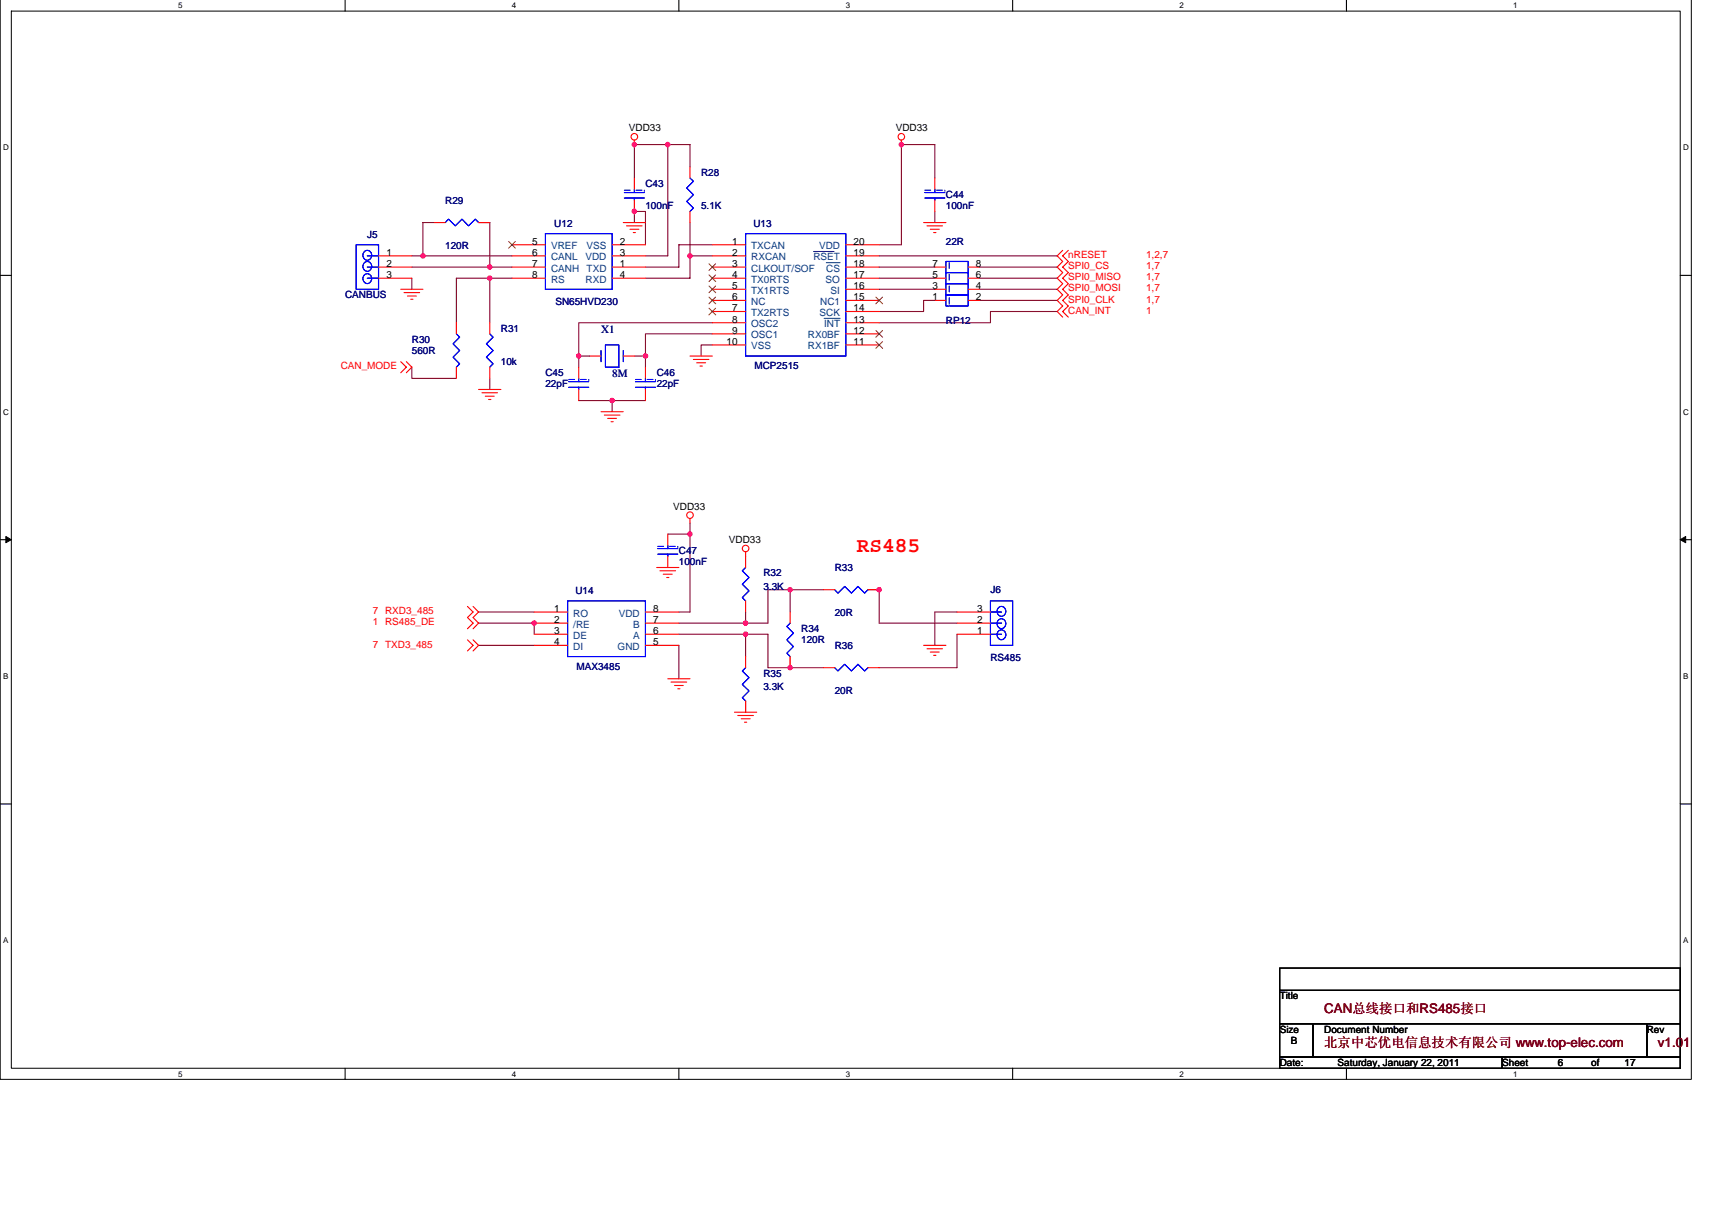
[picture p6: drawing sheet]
<svg xmlns="http://www.w3.org/2000/svg" width="297mm" height="210mm" viewBox="0 0 297 210" stroke-linecap="round" stroke-linejoin="round" font-family="sans-serif">
<path d="M0 0v187.2h293.5v-187.2M2 1.9h289.5v183.4h-289.5z" fill="none" stroke="#000" stroke-width=".17"/>
<g fill="#fff">
<path d="M30.9 .2h.8v1.6h-.8z"/>
<path d="M30.9 185.5h.8v1.6h-.8z"/>
</g>
<path d="M59.9 0v1.9M59.9 185.3v1.9" fill="none" stroke="#000" stroke-width=".19"/>
<g fill="#fff">
<path d="M88.8 .2h.8v1.6h-.8z"/>
<path d="M88.8 185.5h.8v1.6h-.8z"/>
</g>
<path d="M117.8 0v1.9M117.8 185.3v1.9" fill="none" stroke="#000" stroke-width=".19"/>
<g fill="#fff">
<path d="M146.7 .2h.8v1.6h-.8z"/>
<path d="M146.7 185.5h.8v1.6h-.8z"/>
</g>
<path d="M175.7 0v1.9M175.7 185.3v1.9" fill="none" stroke="#000" stroke-width=".19"/>
<g fill="#fff">
<path d="M204.7 .2h.7v1.6h-.7z"/>
<path d="M204.7 185.5h.7v1.6h-.7z"/>
</g>
<path d="M233.6 0v1.9M233.6 185.3v1.9" fill="none" stroke="#000" stroke-width=".19"/>
<g fill="#fff">
<path d="M262.6 .2h.7v1.6h-.7z"/>
<path d="M262.6 185.5h.7v1.6h-.7z"/>
<path d="M.5 24.8h1v1.6h-1z"/>
<path d="M292 24.8h1v1.6h-1z"/>
<path d="M.5 70.7h1v1.5h-1z"/>
<path d="M292 70.7h1v1.5h-1z"/>
</g>
<path d="M0 47.8h2M291.5 47.8h2" fill="none" stroke="#000" stroke-width=".19"/>
<g fill="#fff">
<path d="M.5 116.5h.9v1.6h-.9z"/>
<path d="M292 116.5h.9v1.6h-.9z"/>
</g>
<path d="M0 93.6h2M291.5 93.6h2" fill="none" stroke="#000" stroke-width=".19"/>
<path d="M1 93.1l1 .5-1 .5zM291.5 93.6l1-.5v1z" fill="#000" stroke="#000" stroke-width=".17"/>
<g fill="#fff">
<path d="M.5 162.4h.9v1.5h-.9z"/>
<path d="M292 162.4h.9v1.5h-.9z"/>
</g>
<path d="M0 139.5h2M291.5 139.5h2M222 167.9h69.5v3.9h-69.5zM222 171.8h69.5v5.8h-69.5zM222 177.6h5.8v5.8h-5.8zM227.8 177.6h57.9v5.8h-57.9zM285.7 177.6h5.8v5.8h-5.8zM222 183.4h38.6v1.9h-38.6zM260.6 183.4h30.9v1.9h-30.9z" fill="none" stroke="#000" stroke-width=".19"/>
<g fill="none" stroke="#800040" stroke-width=".19">
<path d="M75.3 38.6h-1.9v5.8M83 38.6h2v7.7M110.1 38.6v-1.9h1.9v5.8M115.9 25.1v19.3h-3.9M119.7 29v-3.9h-9.6v5.8M119.7 38.6v9.7h-7.7M162.2 30.9v-5.8h-5.8v17.4h-3.9M162.2 36.7v1.9M71.5 44.4h17.3M71.5 46.3h17.3M71.5 48.3v1.9M85 48.3v7.7"/>
<path d="M88.8 48.3h-9.6v7.7M119.7 44.4h3.9M123.6 57.9h-11.6v3.9M123.6 56h-23.2v5.8M123.6 59.8h-2v2M123.6 42.5h-5.8v3.8h-5.8M152.5 44.4h30.9M152.5 46.3h9.7M152.5 48.3h9.7M152.5 50.2h9.7M162.2 52.1h-2v1.9h-7.7M169.9 46.3h13.5"/>
<path d="M169.9 48.3h13.5M169.9 50.2h13.5M169.9 52.1h13.5M183.4 54h-11.6v2h-19.3M71.5 63.7v1.9h7.7M85 65.6v2M100.4 69.5h5.8v1.9M100.4 61.8v1.9M100.4 61.8h1.9M106.2 69.5h5.8M110.1 61.8h1.9M112 61.8v1.9"/>
<path d="M119.7 90.7v1.9h-3.8M119.7 92.6v13.6h-1.9M83 108.1h9.7v1.9M83 106.2h9.7M83 112h9.7M117.8 110h15.4v5.8h9.7M117.8 112v5.8M129.4 106.2v1.9M129.4 110v3.9M137.1 102.3v3.9M137.1 113.9v1.9M142.9 102.3h-9.7v5.8h-15.4"/>
<path d="M150.6 102.3h1.9v5.8h13.5M166 106.2h-3.8v5.8M166 110v5.8h-13.5M129.4 121.6v1.9"/>
</g>
<g fill="#f0f" stroke="#f0f" stroke-width=".19">
<circle cx="92.7" cy="108.1" r=".38"/>
<circle cx="129.4" cy="110" r=".38"/>
<circle cx="129.4" cy="108.1" r=".38"/>
<circle cx="137.1" cy="102.3" r=".38"/>
<circle cx="137.1" cy="115.8" r=".38"/>
<circle cx="119.7" cy="92.6" r=".38"/>
<circle cx="100.4" cy="61.8" r=".38"/>
<circle cx="106.2" cy="69.5" r=".38"/>
<circle cx="156.4" cy="25.1" r=".38"/>
<circle cx="73.4" cy="44.4" r=".38"/>
<circle cx="85" cy="46.3" r=".38"/>
<circle cx="85" cy="48.2" r=".38"/>
<circle cx="110" cy="25.1" r=".38"/>
<circle cx="115.8" cy="25.1" r=".38"/>
<circle cx="110" cy="36.7" r=".38"/>
<circle cx="112" cy="61.8" r=".38"/>
<circle cx="119.7" cy="44.4" r=".38"/>
<circle cx="152.5" cy="102.3" r=".38"/>
</g>
<g fill="none" stroke="#f00" stroke-width=".19">
<path d="M75.3 38.6h2M83 38.6h2M108.1 38.6h3.9M108.7 39.2h2.7M109.3 39.8h1.5M110.1 24.3v.8M110.1 30.9v1.9M110.1 34.7v2M119.7 29v1.9M119.7 36.7v1.9M156.4 24.3v.8M160.2 38.6h3.9"/>
<path d="M160.8 39.2h2.7M161.4 39.8h1.6M162.2 30.9v1.9M162.2 34.7v2M65.7 48.3h5.8M65.7 46.3h5.8M65.7 44.4h5.8M69.5 50.2h3.9M70.1 50.8h2.7M70.7 51.4h1.5M71.3 51.9h.3M79.2 56v1.9"/>
<path d="M85 56v1.9M88.8 48.3h5.8M88.8 46.3h5.8M88.8 42.5h5.8M88.8 44.4h5.8M106.2 48.3h5.8M106.2 46.3h5.8M106.2 42.5h5.8M106.2 44.4h5.8M109.9 40.3h.4M123.6 50.2h5.8M123.6 52.1h5.8"/>
<path d="M123.6 48.3h5.8M123.6 46.3h5.8M123.6 42.5h5.8M123.6 44.4h5.8M123.6 54h5.8M123.6 56h5.8M123.6 57.9h5.8M123.6 59.8h5.8M146.7 50.2h5.8M146.7 52.1h5.8M146.7 48.3h5.8M146.7 46.3h5.8"/>
<path d="M146.7 42.5h5.8M146.7 44.4h5.8M146.7 54h5.8M146.7 56h5.8M146.7 57.9h5.8M146.7 59.8h5.8M162 40.3h.4M162.2 50.2h1.9M162.2 52.1h1.9M162.2 48.3h1.9M162.2 46.3h1.9M168 50.2h1.9"/>
<path d="M168 52.1h1.9M168 48.3h1.9M168 46.3h1.9M184.4 43.4l-1 1 1 1-1 .9 1 1-1 1 1 .9-1 1 1 1-1 .9 1 1-1 .9 1 1M185.4 43.4l-1 1 1 1-1 .9 1 1-1 1 1 .9-1 1 1 1-1 .9 1 1-1 .9 1 1M69.5 62.7l1 1-1 1M70.5 62.7l1 1-1 1M79.2 63.7v1.9M83 67.6h3.9M83.6 68.1h2.7M84.2 68.7h1.5M84.8 69.3h.4"/>
<path d="M85 63.7v1.9M100.4 63.7v1.9M100.4 67.6v1.9M102.3 61.8h2M104.3 71.4h3.8M104.9 72h2.7M105.4 72.6h1.6M106 73.2h.4M108.1 61.8h2M112 63.7v1.9M112 67.6v1.9M119.7 61.8h3.9"/>
<path d="M120.3 62.4h2.7M120.9 62.9h1.5M121.5 63.5h.4M113.9 98.4h3.9M114.5 99h2.7M115.1 99.6h1.5M115.9 92.6v2M115.9 96.5v1.9M119.7 90v.7M129.4 95.7v2.7M81.1 111l1 1-1 .9M81.1 105.2l1 1-1 .9 1 1-1 1"/>
<path d="M82.1 111l.9 1-.9 .9M82.1 105.2l.9 1-.9 .9 .9 1-.9 1M92.7 112h5.8M92.7 110h5.8M92.7 108.1h5.8M92.7 106.2h5.8M112 112h5.8M112 110h5.8M112 108.1h5.8M112 106.2h5.8M115.7 100.2h.4M115.9 117.8h3.8"/>
<path d="M116.4 118.3h2.7M117 118.9h1.6M117.6 119.5h.4M129.4 104.2v2M129.4 113.9v1.9M137.1 106.2v1.9M137.1 113.9v1.9M142.9 115.8h1.9M142.9 102.3h1.9M150.6 115.8h1.9M150.6 102.3h1.9M160.2 112h3.9"/>
<path d="M160.8 112.5h2.7M161.4 113.1h1.6M162 113.7h.4M166 110h5.8M166 108.1h5.8M166 106.2h5.8M127.4 123.5h3.9M128 124.1h2.7M128.6 124.7h1.6M129.2 125.3h.4M129.4 121.6v1.9"/>
<circle cx="110.1" cy="23.7" r=".57"/>
<circle cx="156.4" cy="23.7" r=".57"/>
<circle cx="119.7" cy="89.4" r=".57"/>
<circle cx="129.4" cy="95.2" r=".57"/>
</g>
<g fill="none" stroke="#00f" stroke-width=".19">
<path d="M77.3 38.6l.5-.6 1.2 1.2 1.2-1.2 1.1 1.2 1.2-1.2 .5 .6M108.3 33.4h3.5M108.3 34.4h3.5M110.1 32.8v.6M110.1 34.4v.3M119.7 30.9l.6 .6-1.2 1.1 1.2 1.2-1.2 1.1 1.2 1.2-.6 .6M160.5 33.4h3.4M160.5 34.4h3.4M162.2 32.8v.6M162.2 34.4v.3M61.8 42.5h3.9v7.7h-3.9zM63.7 44.4h2"/>
<path d="M63.7 46.3h2M63.7 48.3h2M79.2 57.9l.6 .6-1.2 1.1 1.2 1.2-1.2 1.2 1.2 1.1-.6 .6M85 57.9l.6 .6-1.2 1.1 1.2 1.2-1.2 1.2 1.2 1.1-.6 .6M94.6 40.5h11.6v9.7h-11.6zM105 59.8h2.4v3.9h-2.4zM129.4 40.5h17.3v21.3h-17.3zM164.1 49.2h3.9v2h-3.9zM164.1 47.3h3.9v1.9h-3.9zM164.1 45.4h3.9v1.9h-3.9zM164.1 51.2h3.9v1.9h-3.9zM98.7 66.2h3.4"/>
<path d="M98.7 67.2h3.4M100.4 65.6v.6M100.4 67.2v.4M104.3 60.8v1.9M108.1 60.8v1.9M110.3 66.2h3.4M110.3 67.2h3.4M112 65.6v.6M112 67.2v.4M114.1 95.2h3.5M114.1 96.1h3.5M115.9 94.6v.6"/>
<path d="M115.9 96.1v.4M129.4 98.4l-.6 .6 1.2 1.2-1.2 1.1 1.2 1.2-1.2 1.2 .6 .5M98.5 104.2h13.5v9.7h-13.5zM129.4 115.8l-.6 .6 1.2 1.2-1.2 1.1 1.2 1.2-1.2 1.1 .6 .6M137.1 108.1l-.6 .6 1.2 1.1-1.2 1.2 1.2 1.2-1.2 1.1 .6 .6M144.8 115.8l.6 .6 1.2-1.2 1.1 1.2 1.2-1.2 1.1 1.2 .6-.6M144.8 102.3l.6 .6 1.2-1.2 1.1 1.2 1.2-1.2 1.1 1.2 .6-.6M171.8 104.2h3.9v7.8h-3.9zM171.8 110h2M171.8 108.1h2M171.8 106.2h2"/>
<circle cx="63.7" cy="46.2" r=".8"/>
<circle cx="63.7" cy="48.3" r=".8"/>
<circle cx="63.7" cy="44.3" r=".8"/>
<circle cx="173.7" cy="106" r=".8"/>
<circle cx="173.7" cy="110.1" r=".8"/>
<circle cx="173.7" cy="108.2" r=".8"/>
</g>
<path d="M108.3 33h3.5M111.8 33h.1M160.5 33h3.4M163.9 33h.1M164.7 45.6v7.3M164.7 52.9h.1M98.7 65.8h3.4M102.1 65.8h.1M110.3 65.8h3.4M113.7 65.8h.1M114.1 94.8h3.5M117.6 94.8h.1" fill="none" stroke="#fff" stroke-width=".17" stroke-dasharray="1 1 1 1 1 1 1 1"/>
<path d="M108.3 33h3.5M111.8 33h.1M160.5 33h3.4M163.9 33h.1M164.7 45.6v7.3M164.7 52.9h.1M98.7 65.8h3.4M102.1 65.8h.1M110.3 65.8h3.4M113.7 65.8h.1M114.1 94.8h3.5M117.6 94.8h.1" fill="none" stroke="#00f" stroke-width=".17" stroke-dasharray="1 1 1 1 1 1 1 1"/>
<g fill="none" stroke="#804000" stroke-width=".17">
<path d="M88.3 41.9l1.1 1.2M89.4 41.9l-1.2 1.2M123 45.8l1.2 1.1M123 47.7l1.2 1.2M123 49.6l1.2 1.2M123 51.5l1.2 1.2M123 53.5l1.2 1.1M124.2 45.8l-1.2 1.1M124.2 47.7l-1.2 1.2M124.2 49.6l-1.2 1.2M124.2 51.5l-1.2 1.2M124.2 53.5l-1.2 1.1"/>
<path d="M152 59.3l1.1 1.1M152 57.3l1.1 1.2M152 51.5l1.1 1.2M153.1 59.3l-1.1 1.1M153.1 57.3l-1.1 1.2M153.1 51.5l-1.1 1.2"/>
</g>
<path d="M141.1 43.6h3.6M143 55.2h2.8M143.4 45.6h2.4" fill="none" stroke="#004080" stroke-width=".17"/>
<text font-size="3.7" fill="#f00" x="148.7" y="95.7">RS485</text>
<g font-size="2.3" fill="#800000">
<text x="229.8" y="175.8">CAN总线接口和RS485接口</text>
<text x="229.8" y="181.6">北京中芯优电信息技术有限公司 www.top-elec.com</text>
<text x="287.7" y="181.6">v1.01</text>
</g>
<g font-size="1.9" fill="#000080">
<text x="104.3" y="57.7">X1</text>
<text x="106.2" y="65.4">8M</text>
</g>
<g font-size="1.7">
<text x="109.1" y="22.8">VDD33</text>
<text x="155.4" y="22.8">VDD33</text>
<text x="67" y="44.4">1</text>
<text x="67" y="46.3">2</text>
<text x="92.3" y="42.4">5</text>
<text x="92.3" y="44.4">6</text>
<text x="92.3" y="46.3">7</text>
<text x="107.6" y="44.4">3</text>
<text x="107.6" y="46.3">1</text>
<text x="107.6" y="42.4">2</text>
<text x="127" y="42.4">1</text>
<text x="127" y="44.4">2</text>
<text x="127" y="46.3">3</text>
<text x="148.1" y="42.4">20</text>
<text x="148.1" y="46.3">18</text>
<text x="148.1" y="44.4">19</text>
<text x="161.8" y="46.3">7</text>
<text x="169.3" y="46.3">8</text>
<text x="67" y="48.2">3</text>
<text x="92.3" y="48.2">8</text>
<text x="107.6" y="48.2">4</text>
<text x="127" y="48.2">4</text>
<text x="127" y="50.2">5</text>
<text x="127" y="52.1">6</text>
<text x="148.1" y="48.2">17</text>
<text x="148.1" y="50.2">16</text>
<text x="148.1" y="52.1">15</text>
<text x="161.8" y="52.1">1</text>
<text x="161.8" y="50.2">3</text>
<text x="161.8" y="48.2">5</text>
<text x="169.3" y="52.1">2</text>
<text x="169.3" y="50.2">4</text>
<text x="169.3" y="48.2">6</text>
<text x="126.1" y="59.8">10</text>
<text x="127" y="54">7</text>
<text x="127" y="56">8</text>
<text x="127" y="57.9">9</text>
<text x="148.1" y="56">13</text>
<text x="148.1" y="54">14</text>
<text x="148.1" y="59.8">11</text>
<text x="148.1" y="57.9">12</text>
<text x="116.8" y="88.4">VDD33</text>
<text x="126.5" y="94.2">VDD33</text>
<text x="96.2" y="106.2">1</text>
<text x="113.3" y="106.2">8</text>
<text x="169.5" y="106.2">3</text>
<text x="96.2" y="108.1">2</text>
<text x="96.2" y="110">3</text>
<text x="96.2" y="111.9">4</text>
<text x="113.3" y="111.9">5</text>
<text x="113.3" y="110">6</text>
<text x="113.3" y="108.1">7</text>
<text x="169.5" y="110">1</text>
<text x="169.5" y="108.1">2</text>
<text x="222" y="173.4">Title</text>
<text x="222" y="179.1">Size</text>
<text x="229.8" y="179.1">Document Number</text>
<text x="285.7" y="179.1">Rev</text>
<text x="222" y="184.9">Date:</text>
<text x="224" y="181.1">B</text>
<text x="232.1" y="184.9">Saturday, January 22, 2011</text>
<text x="260.6" y="184.9">Sheet</text>
<text x="270.3" y="184.9">6</text>
<text x="276.1" y="184.9">of</text>
<text x="281.9" y="184.9">17</text>
</g>
<g font-size="1.7" fill="#000080">
<text x="77.3" y="35.3">R29</text>
<text x="112" y="32.4">C43</text>
<text x="121.6" y="30.5">R28</text>
<text x="164.1" y="34.4">C44</text>
<text x="63.7" y="41.3">J5</text>
<text x="96.2" y="39.4">U12</text>
<text x="112" y="36.3">100nF</text>
<text x="121.6" y="36.3">5.1K</text>
<text x="130.7" y="39.4">U13</text>
<text x="164.1" y="36.3">100nF</text>
<text x="77.3" y="43.2">120R</text>
<text x="164.1" y="42.5">22R</text>
<text x="59.9" y="51.7">CANBUS</text>
<text x="96.4" y="52.9">SN65HVD230</text>
<text x="71.5" y="59.5">R30</text>
<text x="86.9" y="57.5">R31</text>
<text x="164.1" y="56.2">RP12</text>
<text x="71.5" y="61.4">560R</text>
<text x="86.9" y="63.3">10k</text>
<text x="94.6" y="65.2">C45</text>
<text x="113.9" y="65.2">C46</text>
<text x="130.9" y="64.1">MCP2515</text>
<text x="94.6" y="67.2">22pF</text>
<text x="113.9" y="67.2">22pF</text>
<text x="117.8" y="96.1">C47</text>
<text x="117.8" y="98.1">100nF</text>
<text x="132.5" y="100">R32</text>
<text x="144.8" y="99">R33</text>
<text x="99.8" y="103.1">U14</text>
<text x="132.5" y="102.3">3.3K</text>
<text x="144.8" y="106.9">20R</text>
<text x="171.8" y="102.9">J6</text>
<text x="139" y="109.6">R34</text>
<text x="139" y="111.6">120R</text>
<text x="144.8" y="112.5">R36</text>
<text x="100" y="116.2">MAX3485</text>
<text x="132.5" y="117.4">R35</text>
<text x="132.5" y="119.7">3.3K</text>
<text x="171.8" y="114.7">RS485</text>
<text x="144.8" y="120.5">20R</text>
</g>
<g font-size="1.7" fill="#004080">
<text x="95.6" y="43.2">VREF</text>
<text x="95.6" y="45.2">CANL</text>
<text x="95.6" y="47.1">CANH</text>
<text x="101.6" y="45.2">VDD</text>
<text x="101.7" y="43.2">VSS</text>
<text x="101.8" y="47.1">TXD</text>
<text x="130.3" y="43.2">TXCAN</text>
<text x="130.3" y="45.2">RXCAN</text>
<text x="130.3" y="47.1">CLKOUT/SOF</text>
<text x="141.1" y="45.2">RSET</text>
<text x="142.1" y="43.2">VDD</text>
<text x="143.4" y="47.1">CS</text>
<text x="95.6" y="49">RS</text>
<text x="101.6" y="49">RXD</text>
<text x="130.3" y="49">TX0RTS</text>
<text x="130.3" y="51">TX1RTS</text>
<text x="130.3" y="52.9">NC</text>
<text x="142.3" y="52.9">NC1</text>
<text x="143.3" y="49">SO</text>
<text x="144.1" y="51">SI</text>
<text x="130.3" y="54.8">TX2RTS</text>
<text x="130.3" y="56.8">OSC2</text>
<text x="130.3" y="58.7">OSC1</text>
<text x="140.2" y="58.7">RX0BF</text>
<text x="142.2" y="54.8">SCK</text>
<text x="143" y="56.8">INT</text>
<text x="130.3" y="60.6">VSS</text>
<text x="140.2" y="60.6">RX1BF</text>
<text x="99.5" y="107">RO</text>
<text x="107.4" y="107">VDD</text>
<text x="99.5" y="108.9">/RE</text>
<text x="99.5" y="110.8">DE</text>
<text x="99.5" y="112.7">DI</text>
<text x="107.2" y="112.7">GND</text>
<text x="109.9" y="110.8">A</text>
<text x="109.9" y="108.9">B</text>
</g>
<g font-size="1.7" fill="#f00">
<text x="185.4" y="46.7">SPI0_CS</text>
<text x="185.4" y="44.8">nRESET</text>
<text x="198.9" y="46.7">1,7</text>
<text x="198.9" y="44.8">1,2,7</text>
<text x="185.4" y="48.6">SPI0_MISO</text>
<text x="185.4" y="52.5">SPI0_CLK</text>
<text x="185.4" y="50.6">SPI0_MOSI</text>
<text x="198.9" y="52.5">1,7</text>
<text x="198.9" y="48.6">1,7</text>
<text x="198.9" y="50.6">1,7</text>
<text x="185.4" y="54.4">CAN_INT</text>
<text x="198.9" y="54.4">1</text>
<text x="59.1" y="64.1">CAN_MODE</text>
<text x="64.7" y="106.6">7 RXD3_485</text>
<text x="64.7" y="112.4">7 TXD3_485</text>
<text x="64.7" y="108.5">1 RS485_DE</text>
</g>
<g font-size="1.4">
<text x="30.9" y="1.5">5</text>
<text x="88.8" y="1.5">4</text>
<text x="146.7" y="1.5">3</text>
<text x="204.7" y="1.5">2</text>
<text x="262.6" y="1.5">1</text>
<text x=".5" y="26.1">D</text>
<text x="292" y="26.1">D</text>
<text x=".5" y="71.9">C</text>
<text x="292" y="71.9">C</text>
<text x=".5" y="117.8">B</text>
<text x="292" y="117.8">B</text>
<text x=".5" y="163.6">A</text>
<text x="292" y="163.6">A</text>
<text x="30.9" y="186.8">5</text>
<text x="88.8" y="186.8">4</text>
<text x="146.7" y="186.8">3</text>
<text x="204.7" y="186.8">2</text>
<text x="262.6" y="186.8">1</text>
</g>
</svg>
